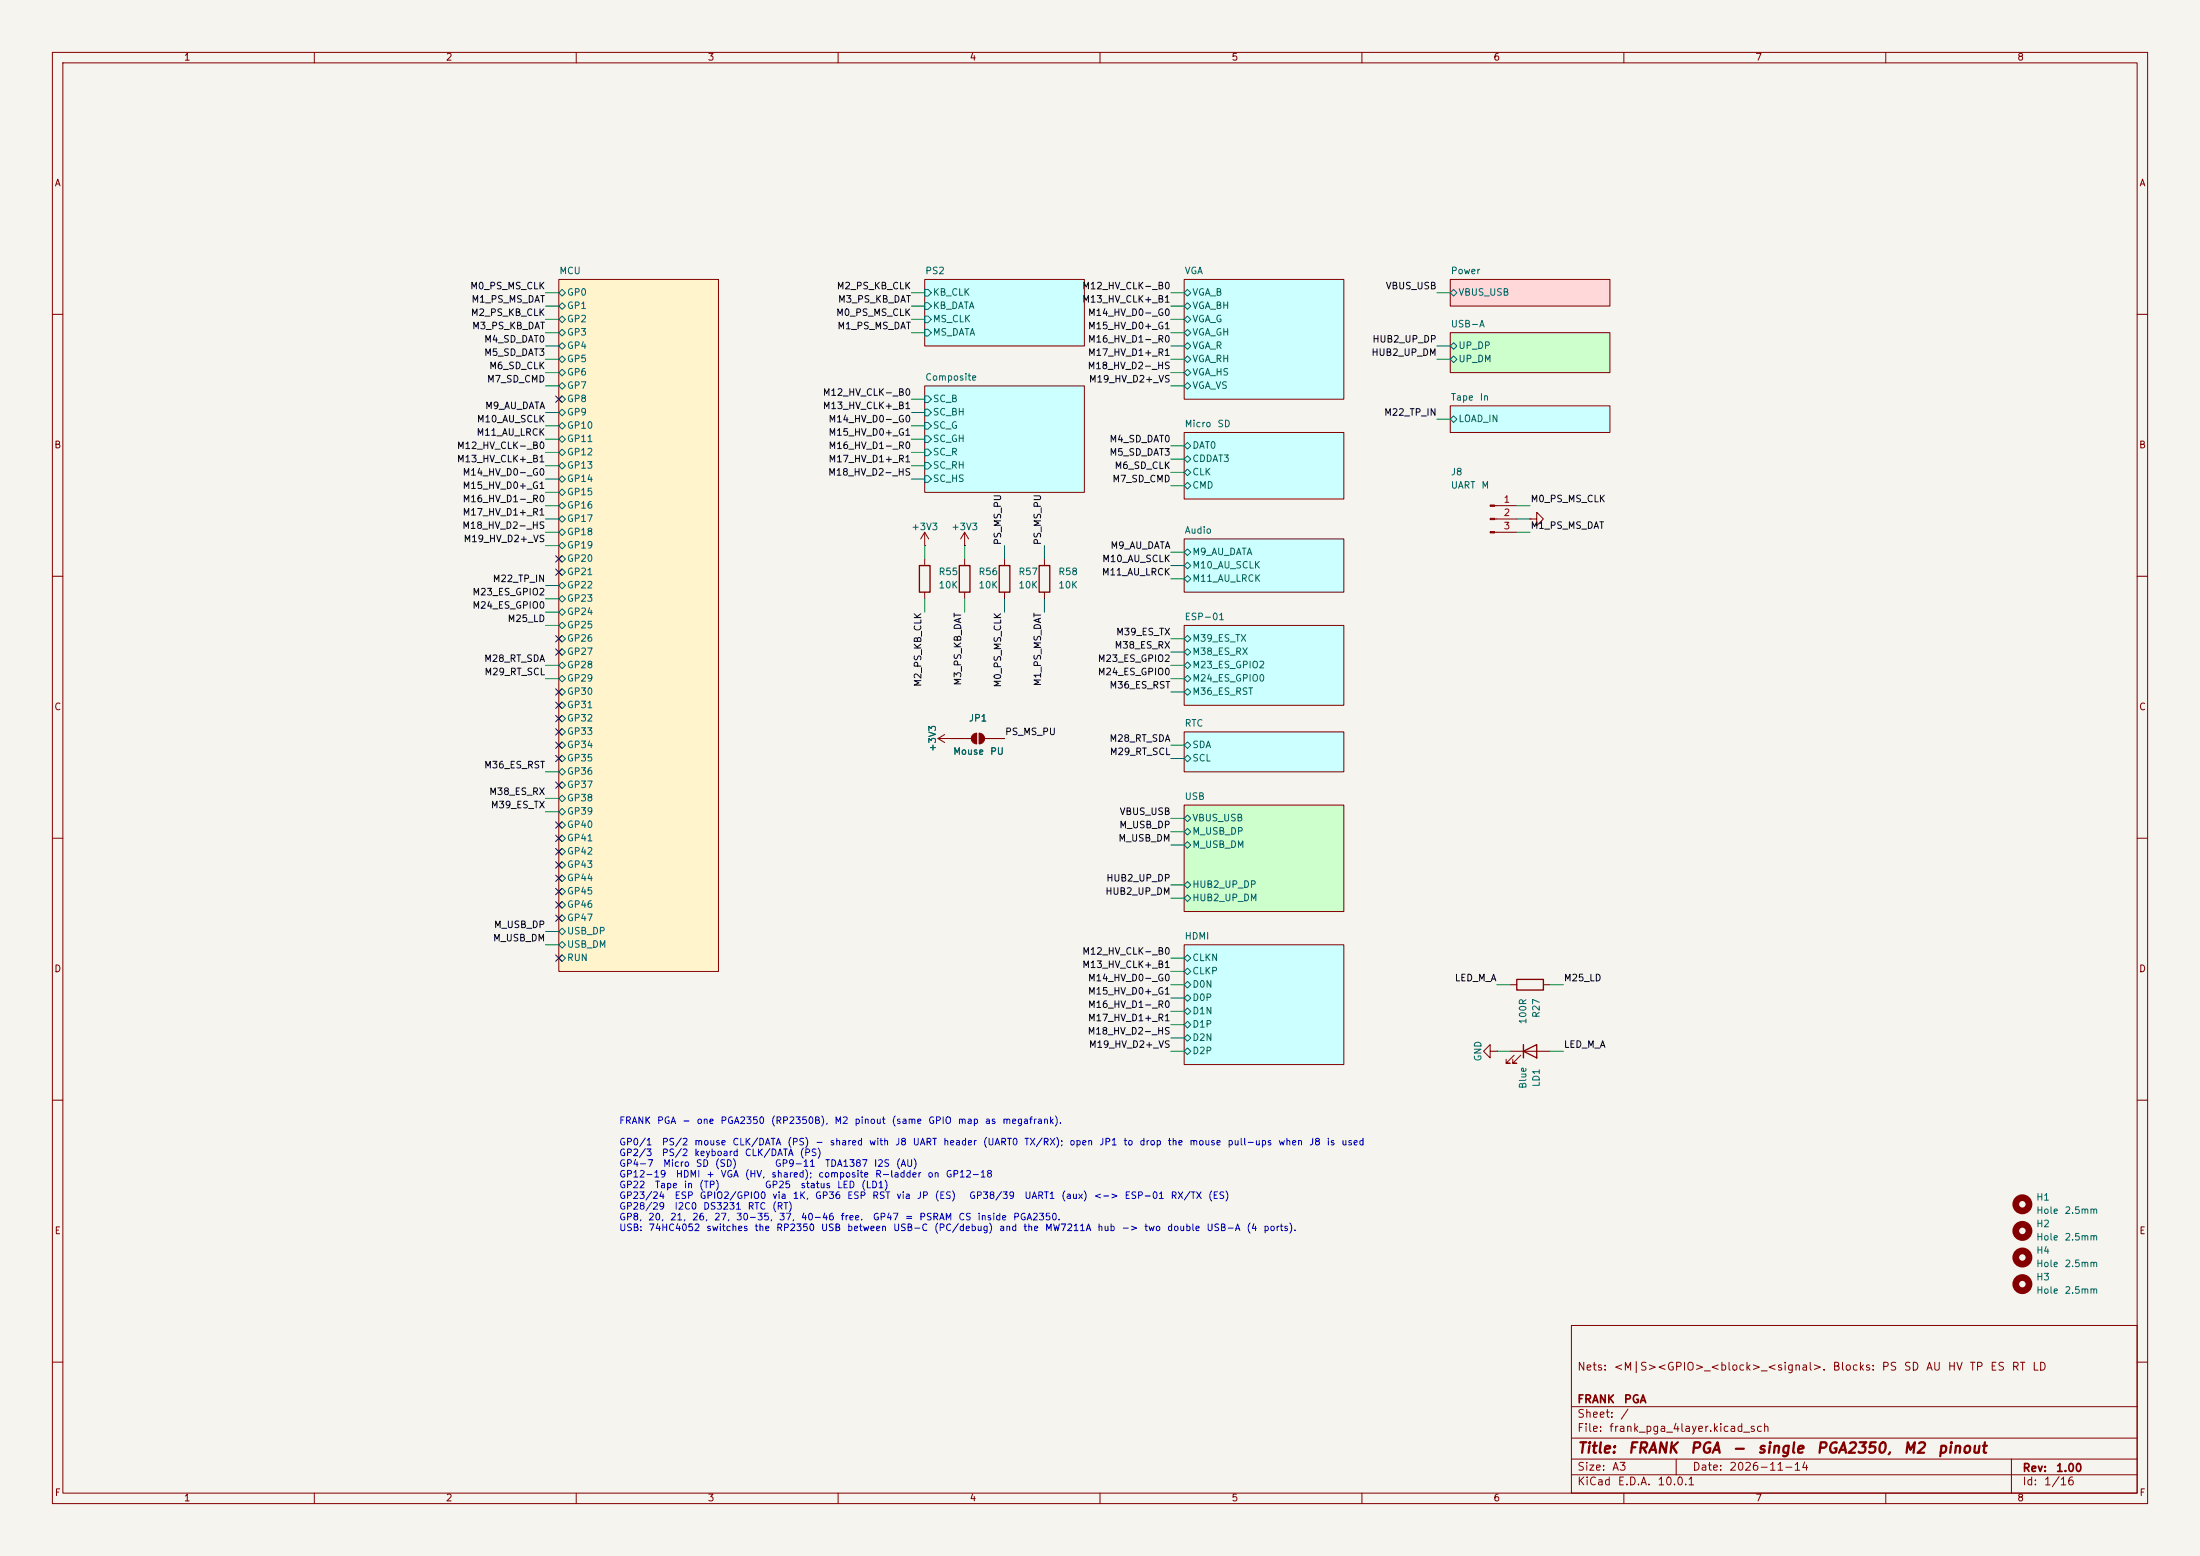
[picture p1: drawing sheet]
<svg xmlns="http://www.w3.org/2000/svg" width="420mm" height="297mm" viewBox="0 0 420 297" stroke-linecap="round" stroke-linejoin="round" font-family="sans-serif">
<path d="M0 0h420v297h-420z" fill="#f5f4ef" stroke="#f5f4ef" stroke-width=".19"/>
<g fill="none" stroke="#840000" stroke-width=".19">
<path d="M10 10h400v277h-400zM12 12h396v273h-396zM60 10v2M110 10v2M160 10v2M210 10v2M260 10v2M310 10v2M360 10v2M106.7 53.3h30.5v132.1h-30.5zM176.5 53.3h30.5v12.7h-30.5zM226.1 53.3h30.4v22.9h-30.4z"/>
<path d="M276.9 53.3h30.4v5.1h-30.4zM10 60h2M176.5 73.7h30.5v20.3h-30.5zM276.9 77.5h30.4v5.1h-30.4zM276.9 63.5h30.4v7.6h-30.4zM408 60h2M226.1 82.6h30.4v12.7h-30.4zM285.3 96.5h4.3M285.3 99.1h4.3M292.1 99.1h1.3v-1.3l1.2 1.3-1.2 1.2v-1.2M292.1 99.1h.1M10 110h2"/>
<path d="M176.5 104.1h.1M176.5 101.6l-.7 1.3M176.5 101.6l.8 1.3M176.5 101.6v2.5M176.5 106.7v1.3M176.5 113v1.3M184.1 104.1h.1M184.1 101.6v2.5M184.1 106.7v1.3M184.1 113v1.3M184.1 101.6l-.7 1.3M184.1 101.6l.8 1.3"/>
<path d="M191.8 106.7v1.3M191.8 113v1.3M199.4 106.7v1.3M199.4 113v1.3M226.1 119.4h30.4v15.2h-30.4zM226.1 102.9h30.4v10.1h-30.4zM285.3 101.6h4.3M408 110h2M186.4 140v2M186.9 140v2M226.1 139.7h30.4v7.6h-30.4zM10 160h2"/>
<path d="M179.1 141l1.2 .7M179.1 141h6.3M180.3 140.2l-1.2 .8M181.6 141h.1M188 141h3.8M226.1 153.7h30.4v20.3h-30.4zM408 160h2M226.1 180.3h30.4v22.9h-30.4zM288.3 188h1.3M294.6 188h1.3M10 210h2M284.5 200.7v-1.3l-1.3 1.3 1.3 1.2v-1.2h1.2"/>
<path d="M285.7 200.7h.1M288.3 200.7h7.6M289.1 201.4l-1.6 1.5h.8h-.8v-.7M290.3 201.4l-1.5 1.5h.8h-.8v-.7M408 210h2M300 253h108v32h-108zM10 260h2M300 278.5h108M300 274.5h108M300 268.5h108M320 278.5v3M384 278.5v6.5"/>
<path d="M408 260h2M60 285v2M110 285v2M160 285v2M210 285v2M260 285v2M300 281.5h108M310 285v2M360 285v2"/>
</g>
<g fill="#cfc" stroke="#cfc" stroke-width=".19">
<path d="M226.1 153.7h30.4v20.3h-30.4z"/>
<path d="M276.9 63.5h30.4v7.6h-30.4z"/>
</g>
<path d="M276.9 53.3h30.4v5.1h-30.4z" fill="#ffd9d9" stroke="#ffd9d9" stroke-width=".19"/>
<g fill="#cff" stroke="#cff" stroke-width=".19">
<path d="M276.9 77.5h30.4v5.1h-30.4z"/>
<path d="M176.5 73.7h30.5v20.3h-30.5z"/>
<path d="M226.1 139.7h30.4v7.6h-30.4z"/>
<path d="M176.5 53.3h30.5v12.7h-30.5z"/>
<path d="M226.1 180.3h30.4v22.9h-30.4z"/>
<path d="M226.1 82.6h30.4v12.7h-30.4z"/>
<path d="M226.1 119.4h30.4v15.2h-30.4z"/>
<path d="M226.1 102.9h30.4v10.1h-30.4z"/>
<path d="M226.1 53.3h30.4v22.9h-30.4z"/>
</g>
<path d="M106.7 53.3h30.5v132.1h-30.5z" fill="#fff4cc" stroke="#fff4cc" stroke-width=".19"/>
<g fill="none" stroke="#006464" stroke-width=".19">
<path d="M106.7 55.9l.6-.7 .6 .7-.6 .6zM106.7 58.4l.6-.6 .6 .6-.6 .7zM176.5 55.2h.7l.6 .7-.6 .6h-.7zM176.5 57.8h.7l.6 .6-.6 .7h-.7zM226.1 55.9l.6-.7 .6 .7-.6 .6zM226.1 58.4l.6-.6 .6 .6-.6 .7zM276.9 55.9l.6-.7 .6 .7-.6 .6zM106.7 61l.6-.7 .6 .7-.6 .6zM106.7 66l.6-.6 .6 .6-.6 .7zM106.7 68.6l.6-.7 .6 .7-.6 .6zM106.7 71.1l.6-.6 .6 .6-.6 .7zM106.7 73.7l.6-.7 .6 .7-.6 .6z"/>
<path d="M106.7 76.2l.6-.6 .6 .6-.6 .6zM106.7 78.7l.6-.6 .6 .6-.6 .7zM107.3 62.9l.6 .6-.6 .6-.6-.6zM176.5 75.6h.7l.6 .6-.6 .6h-.7zM176.5 78.1h.7l.6 .6-.6 .7h-.7zM176.5 60.3h.7l.6 .7-.6 .6h-.7zM176.5 62.9h.7l.6 .6-.6 .6h-.7zM226.1 61l.6-.7 .6 .7-.6 .6zM226.1 66l.6-.6 .6 .6-.6 .7zM226.1 68.6l.6-.7 .6 .7-.6 .6zM226.1 71.1l.6-.6 .6 .6-.6 .7zM226.1 73.7l.6-.7 .6 .7-.6 .6z"/>
<path d="M226.7 62.9l.6 .6-.6 .6-.6-.6zM276.9 66l.6-.6 .6 .6-.6 .7zM276.9 68.6l.6-.7 .6 .7-.6 .6zM106.7 81.3l.6-.7 .6 .7-.6 .6zM106.7 86.4l.6-.7 .6 .7-.6 .6zM106.7 88.9l.6-.6 .6 .6-.6 .6zM106.7 91.4l.6-.6 .6 .6-.6 .7zM106.7 94l.6-.7 .6 .7-.6 .6zM106.7 96.5l.6-.6 .6 .6-.6 .7zM106.7 99.1l.6-.7 .6 .7-.6 .6zM107.3 83.2l.6 .6-.6 .7-.6-.7zM176.5 80.6h.7l.6 .7-.6 .6h-.7z"/>
<path d="M176.5 83.2h.7l.6 .6-.6 .7h-.7zM176.5 85.7h.7l.6 .7-.6 .6h-.7zM176.5 88.3h.7l.6 .6-.6 .6h-.7zM176.5 90.8h.7l.6 .6-.6 .7h-.7zM226.1 85.1l.6-.6 .6 .6-.6 .6zM226.1 87.6l.6-.6 .6 .6-.6 .7zM226.1 90.2l.6-.7 .6 .7-.6 .6zM226.1 92.7l.6-.6 .6 .6-.6 .6zM276.9 80l.6-.6 .6 .6-.6 .6zM106.7 101.6l.6-.6 .6 .6-.6 .6zM106.7 106.7l.6-.7 .6 .7-.6 .6zM106.7 109.2l.6-.6 .6 .6-.6 .7z"/>
<path d="M106.7 111.8l.6-.7 .6 .7-.6 .6zM106.7 114.3l.6-.6 .6 .6-.6 .6zM106.7 116.8l.6-.6 .6 .6-.6 .7zM106.7 119.4l.6-.7 .6 .7-.6 .6zM107.3 103.5l.6 .6-.6 .7-.6-.7zM226.1 105.4l.6-.6 .6 .6-.6 .6zM226.1 108l.6-.7 .6 .7-.6 .6zM226.1 110.5l.6-.6 .6 .6-.6 .6zM106.7 121.9l.6-.6 .6 .6-.6 .7zM106.7 129.5l.6-.6 .6 .6-.6 .7zM106.7 132.1l.6-.7 .6 .7-.6 .6zM106.7 134.6l.6-.6 .6 .6-.6 .7z"/>
<path d="M106.7 137.2l.6-.7 .6 .7-.6 .6zM106.7 139.7l.6-.6 .6 .6-.6 .6zM107.3 123.8l.6 .7-.6 .6-.6-.6zM107.3 126.4l.6 .6-.6 .6-.6-.6zM226.1 121.9l.6-.6 .6 .6-.6 .7zM226.1 127l.6-.6 .6 .6-.6 .6zM226.1 129.5l.6-.6 .6 .6-.6 .7zM226.1 132.1l.6-.7 .6 .7-.6 .6zM226.7 123.8l.6 .7-.6 .6-.6-.6zM106.7 142.2l.6-.6 .6 .6-.6 .7zM106.7 149.9l.6-.7 .6 .7-.6 .6zM106.7 152.4l.6-.6 .6 .6-.6 .6z"/>
<path d="M106.7 154.9l.6-.6 .6 .6-.6 .7zM106.7 157.5l.6-.7 .6 .7-.6 .6zM107.3 144.1l.6 .7-.6 .6-.6-.6zM107.3 146.7l.6 .6-.6 .7-.6-.7zM226.1 158.8l.6-.7 .6 .7-.6 .6zM226.1 142.2l.6-.6 .6 .6-.6 .7zM226.7 155.6l.6 .6-.6 .6-.6-.6zM226.7 144.1l.6 .7-.6 .6-.6-.6zM106.7 160l.6-.6 .6 .6-.6 .7zM106.7 162.6l.6-.7 .6 .7-.6 .6zM106.7 165.1l.6-.6 .6 .6-.6 .6zM106.7 167.6l.6-.6 .6 .6-.6 .7z"/>
<path d="M106.7 170.2l.6-.7 .6 .7-.6 .6zM106.7 175.3l.6-.7 .6 .7-.6 .6zM106.7 177.8l.6-.6 .6 .6-.6 .6zM107.3 172.1l.6 .6-.6 .7-.6-.7zM226.1 161.3l.6-.6 .6 .6-.6 .6zM226.1 168.9l.6-.6 .6 .6-.6 .6zM226.7 170.8l.6 .7-.6 .6-.6-.6zM106.7 180.3l.6-.6 .6 .6-.6 .7zM107.3 182.2l.6 .7-.6 .6-.6-.6zM226.1 185.4l.6-.6 .6 .6-.6 .7zM226.1 188l.6-.7 .6 .7-.6 .6zM226.1 193l.6-.6 .6 .6-.6 .7z"/>
<path d="M226.1 195.6l.6-.7 .6 .7-.6 .6zM226.1 198.1l.6-.6 .6 .6-.6 .7zM226.7 182.2l.6 .7-.6 .6-.6-.6zM226.7 189.9l.6 .6-.6 .6-.6-.6zM226.1 200.7l.6-.7 .6 .7-.6 .6z"/>
</g>
<path d="M175.5 108h2v5h-2zM183.1 108h2.1v5h-2.1zM190.8 108h2v5h-2zM198.4 108h2v5h-2zM289.6 186.9h5v2.1h-5zM290.8 199.4v2.5M290.8 200.7l2.6-1.3v2.5z" fill="none" stroke="#840000" stroke-width=".25"/>
<g fill="#840000" stroke="#840000" stroke-width=".19">
<path d="M284.5 96.4h.8v.2h-.8z"/>
<path d="M284.5 98.9h.8v.3h-.8z"/>
<path d="M284.5 101.5h.8v.2h-.8z"/>
<path d="M185.7 140.3l.7-.3v2a1.02 1.02 0 0 1-.9-.6 1.02 1.02 0 0 1 .2-1.1z"/>
<path d="M186.9 140a1.02 1.02 0 0 1 1.1 1 1.02 1.02 0 0 1-1.1 1z"/>
</g>
<g fill="none" stroke="#840000" stroke-width="1.3">
<circle cx="386.1" cy="229.9" r="1.27"/>
<circle cx="386.1" cy="234.9" r="1.27"/>
<circle cx="386.1" cy="240" r="1.27"/>
<circle cx="386.1" cy="245.1" r="1.27"/>
</g>
<g fill="none" stroke="#009600" stroke-width=".19">
<path d="M104.1 58.4h2.6M104.1 55.9h2.6M174 58.4h2.5M174 55.9h2.5M223.5 58.4h2.6M223.5 55.9h2.6M274.3 55.9h2.6M104.1 73.7h2.6M104.1 68.6h2.6M104.1 63.5h2.6M104.1 66h2.6M104.1 71.1h2.6"/>
<path d="M104.1 61h2.6M104.1 78.7h2.6M174 63.5h2.5M174 61h2.5M174 78.7h2.5M174 76.2h2.5M223.5 73.7h2.6M223.5 68.6h2.6M223.5 63.5h2.6M223.5 66h2.6M223.5 71.1h2.6M223.5 61h2.6"/>
<path d="M274.3 68.6h2.6M274.3 66h2.6M104.1 91.4h2.6M104.1 88.9h2.6M104.1 83.8h2.6M104.1 99.1h2.6M104.1 94h2.6M104.1 96.5h2.6M104.1 81.3h2.6M104.1 86.4h2.6M174 91.4h2.5M174 88.9h2.5"/>
<path d="M174 83.8h2.5M174 81.3h2.5M174 86.4h2.5M223.5 92.7h2.6M223.5 87.6h2.6M223.5 85.1h2.6M223.5 90.2h2.6M274.3 80h2.6M289.6 99.1h2.5M289.6 96.5h2.5M104.1 101.6h2.6M104.1 104.1h2.6"/>
<path d="M104.1 111.8h2.6M104.1 116.8h2.6M104.1 119.4h2.6M104.1 114.3h2.6M176.5 104.1v2.6M176.5 114.3v2.5M184.1 104.1v2.6M184.1 114.3v2.5M191.8 104.1v2.6M191.8 114.3v2.5M199.4 104.1v2.6M199.4 114.3v2.5"/>
<path d="M223.5 108h2.6M223.5 110.5h2.6M223.5 105.4h2.6M289.6 101.6h2.5M104.1 127h2.6M104.1 129.5h2.6M223.5 127h2.6M223.5 121.9h2.6M223.5 129.5h2.6M223.5 132.1h2.6M223.5 124.5h2.6M104.1 147.3h2.6"/>
<path d="M104.1 154.9h2.6M104.1 152.4h2.6M223.5 144.8h2.6M223.5 142.2h2.6M223.5 156.2h2.6M223.5 158.8h2.6M104.1 177.8h2.6M223.5 161.3h2.6M223.5 168.9h2.6M223.5 171.5h2.6M104.1 180.3h2.6M223.5 185.4h2.6"/>
<path d="M223.5 188h2.6M223.5 190.5h2.6M223.5 193h2.6M223.5 195.6h2.6M223.5 198.1h2.6M223.5 182.9h2.6M285.7 188h2.6M295.9 188h2.5M223.5 200.7h2.6M285.7 200.7h2.6M295.9 200.7h2.5"/>
</g>
<g fill="none" stroke="#000084" stroke-width=".19">
<path d="M106.1 75.6l1.2 1.2M107.3 75.6l-1.2 1.2M106.1 108.6l1.2 1.2M106.1 106.1l1.2 1.2M107.3 108.6l-1.2 1.2M107.3 106.1l-1.2 1.2M106.1 131.5l1.2 1.2M106.1 123.9l1.2 1.2M106.1 134l1.2 1.2M106.1 121.3l1.2 1.2M106.1 136.6l1.2 1.2M106.1 139.1l1.2 1.2"/>
<path d="M107.3 131.5l-1.2 1.2M107.3 123.9l-1.2 1.2M107.3 134l-1.2 1.2M107.3 121.3l-1.2 1.2M107.3 136.6l-1.2 1.2M107.3 139.1l-1.2 1.2M106.1 156.9l1.2 1.2M106.1 159.4l1.2 1.2M106.1 149.3l1.2 1.2M106.1 141.6l1.2 1.2M106.1 144.2l1.2 1.2M107.3 156.9l-1.2 1.2"/>
<path d="M107.3 159.4l-1.2 1.2M107.3 149.3l-1.2 1.2M107.3 141.6l-1.2 1.2M107.3 144.2l-1.2 1.2M106.1 162l1.2 1.2M106.1 164.5l1.2 1.2M106.1 172.1l1.2 1.2M106.1 169.6l1.2 1.2M106.1 174.7l1.2 1.2M106.1 167l1.2 1.2M107.3 162l-1.2 1.2M107.3 164.5l-1.2 1.2"/>
<path d="M107.3 172.1l-1.2 1.2M107.3 169.6l-1.2 1.2M107.3 174.7l-1.2 1.2M107.3 167l-1.2 1.2M106.1 182.3l1.2 1.2M107.3 182.3l-1.2 1.2"/>
</g>
<g font-size="2" fill="#840000">
<text x="301" y="277.9">Title:</text>
<text x="310.6" y="277.9">FRANK</text>
<text x="322.5" y="277.9">PGA</text>
<text x="330.5" y="277.9">-</text>
<text x="335.3" y="277.9">single</text>
<text x="346.6" y="277.9">PGA2350,</text>
<text x="363.2" y="277.9">M2</text>
<text x="369.7" y="277.9">pinout</text>
</g>
<g font-size="1.5" fill="#840000">
<text x="301" y="262">Nets:</text>
<text x="307.9" y="262">&lt;M|S&gt;&lt;GPIO&gt;_&lt;block&gt;_&lt;signal&gt;.</text>
<text x="349.7" y="262">Blocks:</text>
<text x="359.1" y="262">PS</text>
<text x="363.3" y="262">SD</text>
<text x="367.6" y="262">AU</text>
<text x="371.7" y="262">HV</text>
<text x="375.9" y="262">TP</text>
<text x="379.8" y="262">ES</text>
<text x="383.9" y="262">RT</text>
<text x="387.8" y="262">LD</text>
<text x="301" y="268.2">FRANK</text>
<text x="309.9" y="268.2">PGA</text>
<text x="301" y="273.7">File:</text>
<text x="301" y="271">Sheet:</text>
<text x="307.1" y="273.7">frank_pga_4layer.kicad_sch</text>
<text x="309.2" y="271">/</text>
<text x="301" y="281.1">Size:</text>
<text x="307.6" y="281.1">A3</text>
<text x="323" y="281.1">Date:</text>
<text x="330" y="281.1">2026-11-14</text>
<text x="386" y="281.3">Rev:</text>
<text x="392.4" y="281.3">1.00</text>
<text x="301" y="283.9">KiCad</text>
<text x="308.7" y="283.9">E.D.A.</text>
<text x="316.3" y="283.9">10.0.1</text>
<text x="386" y="283.9">Id:</text>
<text x="390.1" y="283.9">1/16</text>
</g>
<g font-size="1.3" fill="#840000">
<text x="35" y="11.9">1</text>
<text x="85" y="11.9">2</text>
<text x="135" y="11.9">3</text>
<text x="185" y="11.9">4</text>
<text x="235" y="11.9">5</text>
<text x="285" y="11.9">6</text>
<text x="335" y="11.9">7</text>
<text x="385" y="11.9">8</text>
<text x="10.3" y="35.9">A</text>
<text x="408.3" y="35.9">A</text>
<text x="10.3" y="85.9">B</text>
<text x="408.2" y="85.9">B</text>
<text x="10.3" y="135.9">C</text>
<text x="408.2" y="135.9">C</text>
<text x="10.3" y="185.9">D</text>
<text x="408.2" y="185.9">D</text>
<text x="10.3" y="235.9">E</text>
<text x="408.3" y="235.9">E</text>
<text x="10.3" y="285.9">F</text>
<text x="35" y="286.9">1</text>
<text x="85" y="286.9">2</text>
<text x="135" y="286.9">3</text>
<text x="185" y="286.9">4</text>
<text x="235" y="286.9">5</text>
<text x="285" y="286.9">6</text>
<text x="335" y="286.9">7</text>
<text x="385" y="286.9">8</text>
<text x="408.3" y="285.9">F</text>
</g>
<g font-size="1.3" fill="#006464">
<text x="106.7" y="52.6">MCU</text>
<text x="176.5" y="52.6">PS2</text>
<text x="226.1" y="52.6">VGA</text>
<text x="276.9" y="52.6">Power</text>
<text x="108.1" y="56.7">GP0</text>
<text x="108.1" y="59.3">GP1</text>
<text x="178" y="56.7">KB_CLK</text>
<text x="178" y="59.3">KB_DATA</text>
<text x="227.5" y="56.7">VGA_B</text>
<text x="227.5" y="59.3">VGA_BH</text>
<text x="278.3" y="56.7">VBUS_USB</text>
<text x="108.1" y="61.8">GP2</text>
<text x="108.1" y="64.4">GP3</text>
<text x="178" y="61.8">MS_CLK</text>
<text x="178" y="64.4">MS_DATA</text>
<text x="227.5" y="61.8">VGA_G</text>
<text x="227.5" y="64.4">VGA_GH</text>
<text x="276.9" y="62.8">USB-A</text>
<text x="108.1" y="66.9">GP4</text>
<text x="108.1" y="69.4">GP5</text>
<text x="108.1" y="72">GP6</text>
<text x="227.5" y="66.9">VGA_R</text>
<text x="227.5" y="69.4">VGA_RH</text>
<text x="227.5" y="72">VGA_HS</text>
<text x="278.3" y="66.9">UP_DP</text>
<text x="278.3" y="69.4">UP_DM</text>
<text x="108.1" y="74.5">GP7</text>
<text x="108.1" y="77.1">GP8</text>
<text x="176.5" y="73">Composite</text>
<text x="178" y="77.1">SC_B</text>
<text x="227.5" y="74.5">VGA_VS</text>
<text x="276.9" y="76.8">Tape</text>
<text x="282.4" y="76.8">In</text>
<text x="108.1" y="79.6">GP9</text>
<text x="108.1" y="82.1">GP10</text>
<text x="178" y="79.6">SC_BH</text>
<text x="178" y="82.1">SC_G</text>
<text x="226.1" y="81.8">Micro</text>
<text x="232.3" y="81.8">SD</text>
<text x="278.3" y="80.9">LOAD_IN</text>
<text x="108.1" y="84.7">GP11</text>
<text x="108.1" y="87.2">GP12</text>
<text x="108.1" y="89.8">GP13</text>
<text x="178" y="84.7">SC_GH</text>
<text x="178" y="87.2">SC_R</text>
<text x="178" y="89.8">SC_RH</text>
<text x="227.5" y="86">DAT0</text>
<text x="227.5" y="88.5">CDDAT3</text>
<text x="108.1" y="92.3">GP14</text>
<text x="108.1" y="94.8">GP15</text>
<text x="178" y="92.3">SC_HS</text>
<text x="227.5" y="91">CLK</text>
<text x="227.5" y="93.6">CMD</text>
<text x="276.9" y="91">J8</text>
<text x="276.9" y="93.6">UART</text>
<text x="282.7" y="93.6">M</text>
<text x="108.1" y="97.4">GP16</text>
<text x="108.1" y="99.9">GP17</text>
<text x="173.9" y="101.5">+3V3</text>
<text x="181.5" y="101.5">+3V3</text>
<text x="108.1" y="102.5">GP18</text>
<text x="108.1" y="105">GP19</text>
<text x="108.1" y="107.5">GP20</text>
<text x="226.1" y="102.2">Audio</text>
<text x="227.5" y="106.3">M9_AU_DATA</text>
<text x="108.1" y="110.1">GP21</text>
<text x="108.1" y="112.6">GP22</text>
<text x="179.1" y="110.1">R55</text>
<text x="179.1" y="112.6">10K</text>
<text x="186.7" y="110.1">R56</text>
<text x="186.7" y="112.6">10K</text>
<text x="194.3" y="110.1">R57</text>
<text x="194.3" y="112.6">10K</text>
<text x="201.9" y="110.1">R58</text>
<text x="201.9" y="112.6">10K</text>
<text x="227.5" y="108.8">M10_AU_SCLK</text>
<text x="227.5" y="111.4">M11_AU_LRCK</text>
<text x="108.1" y="115.2">GP23</text>
<text x="108.1" y="117.7">GP24</text>
<text x="226.1" y="118.7">ESP-01</text>
<text x="108.1" y="120.2">GP25</text>
<text x="108.1" y="122.8">GP26</text>
<text x="108.1" y="125.3">GP27</text>
<text x="227.5" y="122.8">M39_ES_TX</text>
<text x="227.5" y="125.3">M38_ES_RX</text>
<text x="108.1" y="127.9">GP28</text>
<text x="108.1" y="130.4">GP29</text>
<text x="227.5" y="127.9">M23_ES_GPIO2</text>
<text x="227.5" y="130.4">M24_ES_GPIO0</text>
<text x="108.1" y="132.9">GP30</text>
<text x="108.1" y="135.5">GP31</text>
<text x="227.5" y="132.9">M36_ES_RST</text>
<text x="108.1" y="138">GP32</text>
<text x="108.1" y="140.6">GP33</text>
<text x="108.1" y="143.1">GP34</text>
<text x="179" y="143.6" transform="rotate(-90 179 143.6)">+3V3</text>
<text x="184.9" y="138">JP1</text>
<text x="226.1" y="139">RTC</text>
<text x="227.5" y="143.1">SDA</text>
<text x="108.1" y="145.6">GP35</text>
<text x="108.1" y="148.2">GP36</text>
<text x="181.9" y="144.4">Mouse</text>
<text x="188.9" y="144.4">PU</text>
<text x="227.5" y="145.6">SCL</text>
<text x="108.1" y="150.7">GP37</text>
<text x="108.1" y="153.3">GP38</text>
<text x="108.1" y="155.8">GP39</text>
<text x="226.1" y="153">USB</text>
<text x="108.1" y="158.3">GP40</text>
<text x="108.1" y="160.9">GP41</text>
<text x="227.5" y="157.1">VBUS_USB</text>
<text x="227.5" y="159.6">M_USB_DP</text>
<text x="108.1" y="163.4">GP42</text>
<text x="108.1" y="166">GP43</text>
<text x="227.5" y="162.2">M_USB_DM</text>
<text x="108.1" y="168.5">GP44</text>
<text x="108.1" y="171">GP45</text>
<text x="108.1" y="173.6">GP46</text>
<text x="227.5" y="169.8">HUB2_UP_DP</text>
<text x="227.5" y="172.3">HUB2_UP_DM</text>
<text x="108.1" y="176.1">GP47</text>
<text x="108.1" y="178.7">USB_DP</text>
<text x="226.1" y="179.6">HDMI</text>
<text x="108.1" y="181.2">USB_DM</text>
<text x="108.1" y="183.7">RUN</text>
<text x="227.5" y="183.7">CLKN</text>
<text x="227.5" y="186.3">CLKP</text>
<text x="227.5" y="188.8">D0N</text>
<text x="227.5" y="191.4">D0P</text>
<text x="227.5" y="193.9">D1N</text>
<text x="227.5" y="196.4">D1P</text>
<text x="291.7" y="195.6" transform="rotate(-90 291.7 195.6)">100R</text>
<text x="294.2" y="194.4" transform="rotate(-90 294.2 194.4)">R27</text>
<text x="227.5" y="199">D2N</text>
<text x="227.5" y="201.5">D2P</text>
<text x="283.1" y="202.7" transform="rotate(-90 283.1 202.7)">GND</text>
<text x="291.7" y="207.9" transform="rotate(-90 291.7 207.9)">Blue</text>
<text x="294.2" y="207.6" transform="rotate(-90 294.2 207.6)">LD1</text>
<text x="388.6" y="232">Hole</text>
<text x="388.6" y="229.5">H1</text>
<text x="394" y="232">2.5mm</text>
<text x="388.6" y="237.1">Hole</text>
<text x="388.6" y="239.6">H4</text>
<text x="388.6" y="234.5">H2</text>
<text x="394" y="237.1">2.5mm</text>
<text x="388.6" y="242.2">Hole</text>
<text x="388.6" y="244.7">H3</text>
<text x="394" y="242.2">2.5mm</text>
<text x="388.6" y="247.2">Hole</text>
<text x="394" y="247.2">2.5mm</text>
</g>
<g font-size="1.3" fill="#0f0f0f">
<text x="89.7" y="55.5">M0_PS_MS_CLK</text>
<text x="89.9" y="58.1">M1_PS_MS_DAT</text>
<text x="159.6" y="55.5">M2_PS_KB_CLK</text>
<text x="159.9" y="58.1">M3_PS_KB_DAT</text>
<text x="206.5" y="55.5">M12_HV_CLK-_B0</text>
<text x="206.5" y="58.1">M13_HV_CLK+_B1</text>
<text x="264.4" y="55.5">VBUS_USB</text>
<text x="89.8" y="60.6">M2_PS_KB_CLK</text>
<text x="90" y="63.2">M3_PS_KB_DAT</text>
<text x="92.3" y="65.7">M4_SD_DAT0</text>
<text x="159.5" y="60.6">M0_PS_MS_CLK</text>
<text x="159.8" y="63.2">M1_PS_MS_DAT</text>
<text x="207.6" y="65.7">M16_HV_D1-_R0</text>
<text x="207.6" y="63.2">M15_HV_D0+_G1</text>
<text x="207.6" y="60.6">M14_HV_D0-_G0</text>
<text x="261.9" y="65.7">HUB2_UP_DP</text>
<text x="92.3" y="68.2">M5_SD_DAT3</text>
<text x="93.3" y="70.8">M6_SD_CLK</text>
<text x="207.5" y="70.8">M18_HV_D2-_HS</text>
<text x="207.6" y="68.2">M17_HV_D1+_R1</text>
<text x="261.7" y="68.2">HUB2_UP_DM</text>
<text x="92.9" y="73.3">M7_SD_CMD</text>
<text x="157" y="75.9">M12_HV_CLK-_B0</text>
<text x="207.8" y="73.3">M19_HV_D2+_VS</text>
<text x="90.9" y="83.5">M11_AU_LRCK</text>
<text x="90.9" y="80.9">M10_AU_SCLK</text>
<text x="92.5" y="78.4">M9_AU_DATA</text>
<text x="157" y="78.4">M13_HV_CLK+_B1</text>
<text x="158.1" y="80.9">M14_HV_D0-_G0</text>
<text x="158.1" y="83.5">M15_HV_D0+_G1</text>
<text x="264.1" y="79.7">M22_TP_IN</text>
<text x="87.1" y="88.6">M13_HV_CLK+_B1</text>
<text x="87.1" y="86">M12_HV_CLK-_B0</text>
<text x="158.1" y="86">M16_HV_D1-_R0</text>
<text x="158.1" y="88.6">M17_HV_D1+_R1</text>
<text x="211.7" y="87.3">M5_SD_DAT3</text>
<text x="211.7" y="84.7">M4_SD_DAT0</text>
<text x="212.7" y="89.8">M6_SD_CLK</text>
<text x="88.2" y="93.6">M15_HV_D0+_G1</text>
<text x="88.2" y="91.1">M14_HV_D0-_G0</text>
<text x="158" y="91.1">M18_HV_D2-_HS</text>
<text x="212.2" y="92.4">M7_SD_CMD</text>
<text x="88.2" y="101.3">M18_HV_D2-_HS</text>
<text x="88.2" y="96.2">M16_HV_D1-_R0</text>
<text x="88.2" y="98.7">M17_HV_D1+_R1</text>
<text x="292.1" y="101.3">M1_PS_MS_DAT</text>
<text x="292.1" y="96.2">M0_PS_MS_CLK</text>
<text x="88.4" y="103.8">M19_HV_D2+_VS</text>
<text x="191.4" y="104.1" transform="rotate(-90 191.4 104.1)">PS_MS_PU</text>
<text x="199" y="104.1" transform="rotate(-90 199 104.1)">PS_MS_PU</text>
<text x="210.3" y="107.6">M10_AU_SCLK</text>
<text x="211.9" y="105.1">M9_AU_DATA</text>
<text x="90.1" y="114">M23_ES_GPIO2</text>
<text x="94" y="111.4">M22_TP_IN</text>
<text x="210.3" y="110.1">M11_AU_LRCK</text>
<text x="90.1" y="116.5">M24_ES_GPIO0</text>
<text x="96.8" y="119">M25_LD</text>
<text x="212.7" y="124.1">M38_ES_RX</text>
<text x="213" y="121.6">M39_ES_TX</text>
<text x="92.3" y="126.7">M28_RT_SDA</text>
<text x="92.4" y="129.2">M29_RT_SCL</text>
<text x="176.2" y="131.2" transform="rotate(-90 176.2 131.2)">M2_PS_KB_CLK</text>
<text x="183.8" y="131" transform="rotate(-90 183.8 131)">M3_PS_KB_DAT</text>
<text x="191.4" y="131.3" transform="rotate(-90 191.4 131.3)">M0_PS_MS_CLK</text>
<text x="199" y="131.1" transform="rotate(-90 199 131.1)">M1_PS_MS_DAT</text>
<text x="209.5" y="129.2">M24_ES_GPIO0</text>
<text x="209.5" y="126.7">M23_ES_GPIO2</text>
<text x="211.7" y="131.7">M36_ES_RST</text>
<text x="191.8" y="140.6">PS_MS_PU</text>
<text x="211.7" y="141.9">M28_RT_SDA</text>
<text x="92.3" y="147">M36_ES_RST</text>
<text x="211.8" y="144.4">M29_RT_SCL</text>
<text x="93.3" y="152.1">M38_ES_RX</text>
<text x="93.6" y="154.6">M39_ES_TX</text>
<text x="213.6" y="155.9">VBUS_USB</text>
<text x="213.4" y="160.9">M_USB_DM</text>
<text x="213.6" y="158.4">M_USB_DP</text>
<text x="210.9" y="171.1">HUB2_UP_DM</text>
<text x="211.1" y="168.6">HUB2_UP_DP</text>
<text x="94" y="180">M_USB_DM</text>
<text x="94.2" y="177.5">M_USB_DP</text>
<text x="206.5" y="185.1">M13_HV_CLK+_B1</text>
<text x="206.5" y="182.5">M12_HV_CLK-_B0</text>
<text x="207.6" y="190.2">M15_HV_D0+_G1</text>
<text x="207.6" y="187.6">M14_HV_D0-_G0</text>
<text x="277.6" y="187.6">LED_M_A</text>
<text x="298.4" y="187.6">M25_LD</text>
<text x="207.5" y="197.8">M18_HV_D2-_HS</text>
<text x="207.6" y="192.7">M16_HV_D1-_R0</text>
<text x="207.6" y="195.2">M17_HV_D1+_R1</text>
<text x="207.8" y="200.3">M19_HV_D2+_VS</text>
<text x="298.4" y="200.3">LED_M_A</text>
</g>
<g font-size="1.3" fill="#a90000">
<text x="286.9" y="96.3">1</text>
<text x="286.9" y="98.8">2</text>
<text x="286.9" y="101.3">3</text>
</g>
<g font-size="1.3" fill="#0000c2">
<text x="118.1" y="214.8">FRANK</text>
<text x="125.3" y="214.8">PGA</text>
<text x="130.1" y="214.8">-</text>
<text x="132.9" y="214.8">one</text>
<text x="137.4" y="214.8">PGA2350</text>
<text x="147.1" y="214.8">(RP2350B),</text>
<text x="159.2" y="214.8">M2</text>
<text x="163" y="214.8">pinout</text>
<text x="170.1" y="214.8">(same</text>
<text x="177.1" y="214.8">GPIO</text>
<text x="182.7" y="214.8">map</text>
<text x="187.9" y="214.8">as</text>
<text x="191.2" y="214.8">megafrank).</text>
<text x="118.1" y="218.9">GP0/1</text>
<text x="118.1" y="221">GP2/3</text>
<text x="126.2" y="218.9">PS/2</text>
<text x="126.2" y="221">PS/2</text>
<text x="132.4" y="218.9">mouse</text>
<text x="132.4" y="221">keyboard</text>
<text x="139.7" y="218.9">CLK/DATA</text>
<text x="142.1" y="221">CLK/DATA</text>
<text x="150.2" y="218.9">(PS)</text>
<text x="152.6" y="221">(PS)</text>
<text x="155.5" y="218.9">-</text>
<text x="158.3" y="218.9">shared</text>
<text x="165.8" y="218.9">with</text>
<text x="170.8" y="218.9">J8</text>
<text x="174.1" y="218.9">UART</text>
<text x="180" y="218.9">header</text>
<text x="187.5" y="218.9">(UART0</text>
<text x="195.4" y="218.9">TX/RX);</text>
<text x="204" y="218.9">open</text>
<text x="209.7" y="218.9">JP1</text>
<text x="214.4" y="218.9">to</text>
<text x="217.4" y="218.9">drop</text>
<text x="222.8" y="218.9">the</text>
<text x="226.9" y="218.9">mouse</text>
<text x="234.2" y="218.9">pull-ups</text>
<text x="243.9" y="218.9">when</text>
<text x="249.8" y="218.9">J8</text>
<text x="253.2" y="218.9">is</text>
<text x="256" y="218.9">used</text>
<text x="118.1" y="223">GP4-7</text>
<text x="118.1" y="225.1">GP12-19</text>
<text x="118.1" y="227.1">GP22</text>
<text x="124.9" y="227.1">Tape</text>
<text x="126.5" y="223">Micro</text>
<text x="128.9" y="225.1">HDMI</text>
<text x="130.4" y="227.1">in</text>
<text x="132.7" y="223">SD</text>
<text x="133.4" y="227.1">(TP)</text>
<text x="134.7" y="225.1">+</text>
<text x="136.4" y="223">(SD)</text>
<text x="137.5" y="225.1">VGA</text>
<text x="142.1" y="225.1">(HV,</text>
<text x="145.9" y="227.1">GP25</text>
<text x="147.1" y="225.1">shared);</text>
<text x="147.8" y="223">GP9-11</text>
<text x="152.7" y="227.1">status</text>
<text x="156.1" y="225.1">composite</text>
<text x="157.4" y="223">TDA1387</text>
<text x="159.7" y="227.1">LED</text>
<text x="164.3" y="227.1">(LD1)</text>
<text x="166.7" y="223">I2S</text>
<text x="167" y="225.1">R-ladder</text>
<text x="170.9" y="223">(AU)</text>
<text x="177" y="225.1">on</text>
<text x="180.4" y="225.1">GP12-18</text>
<text x="118.1" y="229.1">GP23/24</text>
<text x="118.1" y="231.2">GP28/29</text>
<text x="118.1" y="233.2">GP8,</text>
<text x="123.6" y="233.2">20,</text>
<text x="127.8" y="233.2">21,</text>
<text x="128.7" y="229.1">ESP</text>
<text x="128.7" y="231.2">I2C0</text>
<text x="132" y="233.2">26,</text>
<text x="133.5" y="229.1">GPIO2/GPIO0</text>
<text x="134.1" y="231.2">DS3231</text>
<text x="136.2" y="233.2">27,</text>
<text x="140.4" y="233.2">30-35,</text>
<text x="142.6" y="231.2">RTC</text>
<text x="147.3" y="231.2">(RT)</text>
<text x="147.3" y="229.1">via</text>
<text x="148.6" y="233.2">37,</text>
<text x="151.2" y="229.1">1K,</text>
<text x="152.8" y="233.2">40-46</text>
<text x="155.5" y="229.1">GP36</text>
<text x="160.4" y="233.2">free.</text>
<text x="161.6" y="229.1">ESP</text>
<text x="166.4" y="229.1">RST</text>
<text x="166.5" y="233.2">GP47</text>
<text x="171" y="229.1">via</text>
<text x="172.6" y="233.2">=</text>
<text x="174.9" y="229.1">JP</text>
<text x="175.4" y="233.2">PSRAM</text>
<text x="178.3" y="229.1">(ES)</text>
<text x="182.8" y="233.2">CS</text>
<text x="184.9" y="229.1">GP38/39</text>
<text x="186.5" y="233.2">inside</text>
<text x="193.3" y="233.2">PGA2350.</text>
<text x="195.5" y="229.1">UART1</text>
<text x="202.5" y="229.1">(aux)</text>
<text x="208.7" y="229.1">&lt;-&gt;</text>
<text x="214.6" y="229.1">ESP-01</text>
<text x="223.4" y="229.1">RX/TX</text>
<text x="230.5" y="229.1">(ES)</text>
<text x="118.1" y="235.3">USB:</text>
<text x="123.7" y="235.3">74HC4052</text>
<text x="134.7" y="235.3">switches</text>
<text x="143.9" y="235.3">the</text>
<text x="148.1" y="235.3">RP2350</text>
<text x="156.6" y="235.3">USB</text>
<text x="161.6" y="235.3">between</text>
<text x="170.4" y="235.3">USB-C</text>
<text x="178.2" y="235.3">(PC/debug)</text>
<text x="190.6" y="235.3">and</text>
<text x="195.3" y="235.3">the</text>
<text x="199.4" y="235.3">MW7211A</text>
<text x="209.4" y="235.3">hub</text>
<text x="214" y="235.3">-&gt;</text>
<text x="218.3" y="235.3">two</text>
<text x="222.7" y="235.3">double</text>
<text x="230.2" y="235.3">USB-A</text>
<text x="237.9" y="235.3">(4</text>
<text x="241.1" y="235.3">ports).</text>
</g>
</svg>
